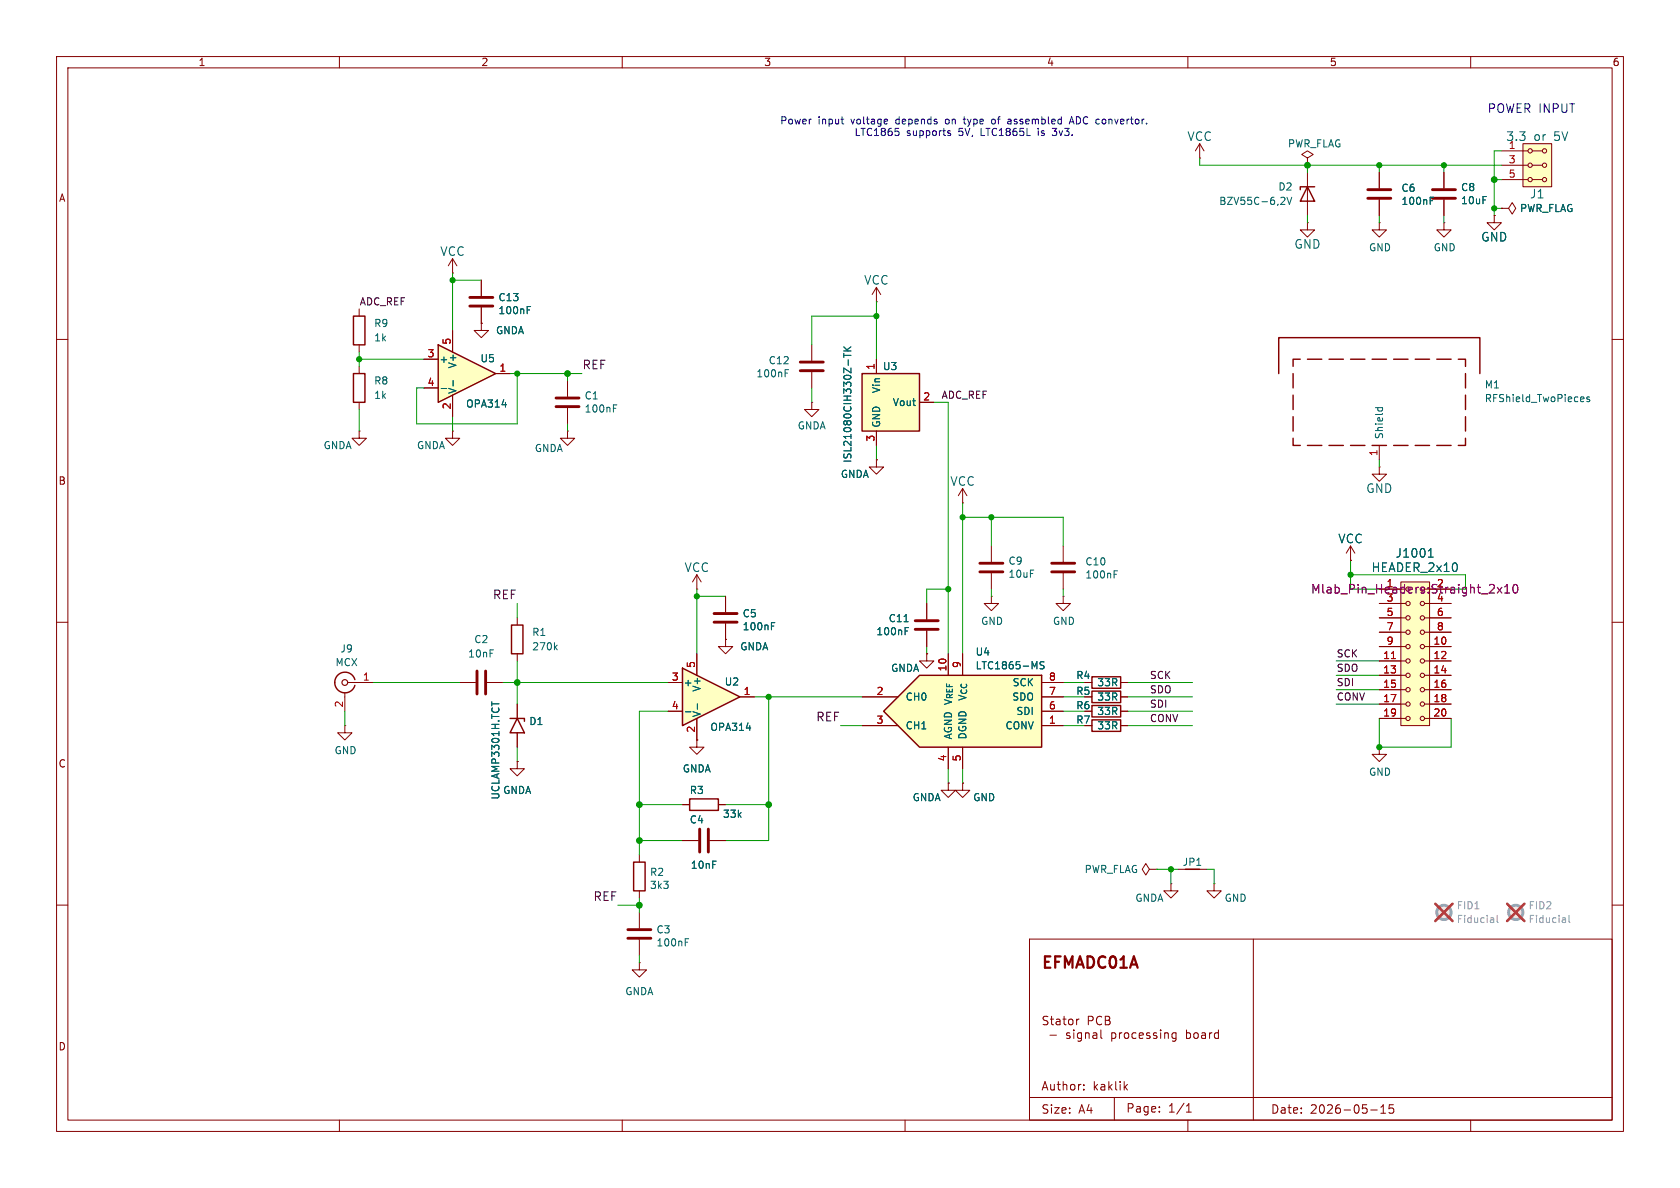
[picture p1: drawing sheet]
<svg xmlns="http://www.w3.org/2000/svg" width="297mm" height="210mm" viewBox="0 0 297 210" stroke-linecap="round" stroke-linejoin="round" font-family="sans-serif">
<g fill="none" stroke="#840000" stroke-width=".18">
<path d="M10 10h277v190h-277zM12 12h273v186h-273zM60 10v2M110 10v2M160 10v2M210 10v2M260 10v2M10 60h2M143.5 71.1v1.3h1.3l-1.3 1.3-1.3-1.3h1.3M143.5 71.1h.1M285 60h2M10 110h2"/>
<path d="M285 110h2M10 160h2M182 166h103v32h-103zM185.3 179.7h-.6l-.3 .2 .1 .4 .5 .1M185.9 179.7v1.2M188.1 179.7v1.2M194.8 179.8a.6 .6 0 0 0-.8 0 .6 .6 0 0 0-.2 .7M221.6 166v32M285 160h2M60 198v2M110 198v2M160 198v2"/>
<path d="M182 194h103M185.7 180.2h.6M186.8 180.2h.5l.1 1M187.9 180.2h.6M188.9 180.4l.3-.2h.3l.2 .2M189.2 183.4l-.2 .2-.5-.1M189.8 182.6v1M190.3 180.2v1M190.8 180.2h-.3l-.2 .2M191.2 182.6h-.4l-.3 .3v.4l.1 .2h.6M191.2 182.6v1.2l-.3 .3-.4-.1M191.6 192.6v.1"/>
<path d="M191.6 191.8v.1M191.9 182.6v1M192.5 182.8v.8M193 180.4l.3-.2-.1-.4-.2-.1h-.6v1.5M193.2 183.4l.2 .2 .5-.1M193.9 182.8v.8M194.6 183.4l.2 .2M195.4 180.4h.5M195.9 180.4l.3-.3-.1-.3-.2-.1h-.5v1.5M195.9 180.4h.2M196.5 182.6v1.5M197 182.6l.3 .3v.4l-.3 .3-.5-.1"/>
<path d="M197 194v4M197.9 182.6v1M198.3 182.6h-.3l-.1 .3M198.8 182.7l.2-.1 .5 .1v.6l-.1 .2-.4 .1-.2-.2zM198.9 192.1l.4 .6M199.3 191.7l-.6 .6M200.8 182.6h-.4l-.3 .3v.4l.2 .2h.5M201.9 182.6h-.3l-.2 .2 .1 .7 .4 .1M202.1 182.9l-.7 .2M205 196.5v.1M205 195.7v.1M207.9 183.8l-.3 .3-.3-.1"/>
<path d="M209.7 196.6h.9M209.7 195.5l.5-.4v1.5M209.8 182.1v1.5M209.8 183.5l.1 .1M209.9 182.6h-.1M210 198v2M242.3 196.2h1.2M244.1 196.8h.9M244.1 195.7l.4-.4v1.5M246.3 195.3h-.7l-.1 .7 .3-.1h.5l.1 .3-.1 .5-.2 .1-.6-.1M260 198v2"/>
</g>
<path d="M152.4 66h10.2v10.2h-10.2z" fill="#ffffc2"/>
<path d="M152.4 66h10.2v10.2h-10.2zM90.4 110.5h2.1v5.1h-2.1zM90.2 127h2.5v.5M91.4 127l1.3 2.5h-2.5z" fill="none" stroke="#840000" stroke-width=".25"/>
<g fill="none" stroke="#840000" stroke-width=".18">
<path d="M80 48.3h.1M80 45.7l-.8 1.3M80 45.7l.8 1.3M80 45.7v2.6M85.1 57.2v1.2h1.3l-1.3 1.3-1.3-1.3h1.3M85.1 57.2h.1M85.1 49.5v2.8M85.1 54.4v2.8M154.9 53.3h.1M154.9 50.8v2.5M154.9 50.8l-.7 1.3M154.9 50.8l.8 1.3"/>
<path d="M100.3 76.2v1.3h1.3l-1.3 1.2-1.2-1.2h1.2M100.3 76.2h.1M100.3 67.3v2.8M100.3 72.1v2.8M154.9 63.5v2.5M154.9 76.2v2.5M162.6 71.1h2.5M154.9 81.3v1.3h1.3l-1.3 1.2-1.2-1.2h1.2M154.9 81.3h.1M91.4 109.2v1.3M91.4 115.6v1.2M123.2 104.1h.1"/>
<path d="M123.2 101.6l-.8 1.3M123.2 101.6l.8 1.3M123.2 101.6v2.5M128.3 105.4v2.8M128.3 110.2v2.8M81.3 120.7h2.8M86.1 120.7h2.8M91.4 134.6v1.3h1.3l-1.3 1.3-1.2-1.3h1.2M91.4 134.6h.1M91.4 124.5v2.5M91.4 129.5v2.6M123.2 130.8v1.3h1.3l-1.3 1.3-1.3-1.3h1.3"/>
<path d="M123.2 130.8h.1"/>
</g>
<g fill="none" stroke="#006464" stroke-width=".18">
<path d="M93.2 54.8h.4M93.2 54.2h.6M108.4 72.2h.5M108.4 71.6h.6M149.2 62.5v.7M149.2 62.8h1.2M149.2 62h1.2M149.2 61.3l.7 .7M150 63.6v1M150.4 61.3l-.7 .6M98.1 114.4l.4 .5M98.5 114l-.5 .5"/>
<path d="M136.4 110.7h.4M136.4 110.1h.6M86.9 124.1v.7"/>
</g>
<path d="M83.1 54.1h4M83.1 52.6h4M98.3 70.4h4.1M98.3 71.9h4.1M84.3 118.6v4.1M85.9 118.6v4.1M126.2 110h4.1M126.2 108.5h4.1" fill="none" stroke="#840000" stroke-width=".51"/>
<path d="M247.6 102.9h5.1v25.4h-5.1z" fill="#ffffc2"/>
<g fill="none" stroke="#840000" stroke-width=".18">
<path d="M63.5 64.8v1.2M63.5 71.1v1.3M243.8 78.7v2.6M170.2 88.9h.1M170.2 86.4l-.8 1.2M170.2 86.4l.7 1.2M170.2 86.4v2.5M238.8 99.1h.1M238.8 96.5l-.8 1.3M238.8 96.5l.7 1.3M238.8 96.5v2.6M243.8 82.6v1.2h1.3l-1.3 1.3-1.2-1.3h1.2"/>
<path d="M243.8 82.6h.1M243.8 106.7h4.7M243.8 109.2h4.7M243.8 111.8h4.7M243.8 114.3h4.7M243.8 116.8h4.7M243.8 119.4h4.7M243.8 104.1h3.8M247.6 102.9h5.1v25.4h-5.1zM251.8 106.7h4.7M251.8 109.2h4.7M251.8 111.8h4.7"/>
<path d="M251.8 114.3h4.7M251.8 116.8h4.7M251.8 119.4h4.7M252.7 104.1h3.8M191.8 123.2h1.2M198.1 123.2h1.3M243.8 132.1v1.3h1.3l-1.3 1.2-1.2-1.2h1.2M243.8 132.1h.1M243.8 121.9h4.7M243.8 124.5h4.7M243.8 127h4.7M251.8 121.9h4.7"/>
<path d="M251.8 124.5h4.7M251.8 127h4.7M113 151.1v1.3M113 157.5v1.3M113 170.2v1.3h1.3l-1.3 1.2-1.2-1.2h1.2M113 170.2h.1M113 161.3v2.8M113 166.1v2.8"/>
<circle cx="248.9" cy="116.8" r=".38"/>
<circle cx="248.9" cy="119.4" r=".38"/>
<circle cx="248.9" cy="111.8" r=".38"/>
<circle cx="248.9" cy="106.7" r=".38"/>
<circle cx="248.9" cy="109.2" r=".38"/>
<circle cx="248.9" cy="114.3" r=".38"/>
<circle cx="251.5" cy="109.2" r=".38"/>
<circle cx="251.5" cy="106.7" r=".38"/>
<circle cx="251.5" cy="114.3" r=".38"/>
<circle cx="251.5" cy="119.4" r=".38"/>
<circle cx="251.5" cy="111.8" r=".38"/>
<circle cx="251.5" cy="116.8" r=".38"/>
<circle cx="248.9" cy="124.5" r=".38"/>
<circle cx="248.9" cy="121.9" r=".38"/>
<circle cx="248.9" cy="127" r=".38"/>
<circle cx="251.5" cy="127" r=".38"/>
<circle cx="251.5" cy="121.9" r=".38"/>
<circle cx="251.5" cy="124.5" r=".38"/>
</g>
<path d="M246 116.4h.7" fill="none" stroke="#a90000" stroke-width=".18"/>
<path d="M243.1 72.1h1.3M243.6 72.1v.3M244.4 72.1v.3M279.8 70.2l.2 .3-.6 .1M280 70.9l-.2 .1M281 70.2h-.3l-.2 .1 .1 .2 .4 .1v.3h-.5M252.5 98.5h.9M252.7 97.3l.2-.3v1.5M121.1 166.6h.5M121.1 165.9h.6" fill="none" stroke="#006464" stroke-width=".18"/>
<path d="M264.1 103.4l.1 .2-.1 .4-.8 .8h.9M264.7 103.8l.8 1M265.5 103.8l-.8 1M266 104.8h.9M266 103.7l.4-.4v1.5M267.6 103.5l.2-.2a.83 .83 0 0 1 .6 .6 .83 .83 0 0 1-.3 .9h-.1a.82 .82 0 0 1-.4-1.3z" fill="none" stroke="#840084" stroke-width=".18"/>
<g fill="none" stroke="#840000" stroke-width=".25">
<path d="M62.5 66h2v5.1h-2zM226.1 66v-6.3h35.5v6.3M228.6 77.5v1.2h1.3M228.6 66v2.6M228.6 69.9v2.5M228.6 73.7v2.5M229.9 63.5h-1.3v1.3M231.1 63.5h2.6M231.1 78.7h2.6M234.9 63.5h2.6M234.9 78.7h2.6M238.8 63.5h2.5"/>
<path d="M238.8 78.7h2.5M242.6 63.5h2.5M242.6 78.7h2.5M246.4 63.5h2.5M246.4 78.7h2.5M250.2 63.5h2.5M250.2 78.7h2.5M254 63.5h2.5M254 78.7h2.5M257.8 63.5h1.3v1.3M259.1 77.5v1.2h-1.3M259.1 66v2.6"/>
<path d="M259.1 69.9v2.5M259.1 73.7v2.5M193 122.2h5.1v2h-5.1zM112 152.4h2v5.1h-2z"/>
</g>
<g fill="#ebeae8" stroke="#ebeae8" stroke-width=".18">
<circle cx="255.3" cy="161.3" r="1.27"/>
<circle cx="268" cy="161.3" r="1.27"/>
</g>
<g fill="none" stroke="#9c9b98" stroke-width=".51">
<circle cx="255.3" cy="161.3" r="1.27"/>
<circle cx="268" cy="161.3" r="1.27"/>
</g>
<path d="M264 162.3l.1 .8M264.1 163l-.1 .1M264.1 162.5l-.1 .1M264.7 161.8v1.1l.2 .2M276.7 162.3l.1 .8M276.8 163l-.1 .1M276.8 162.5l-.1 .1M277.4 161.8v1.1l.2 .2" fill="none" stroke="#939391" stroke-width=".18"/>
<path d="M253.7 159.8l3.1 3M256.8 159.8l-3.1 3M266.4 159.8l3.1 3M269.5 159.8l-3.1 3" fill="none" stroke="#e12e31" stroke-width=".46"/>
<path d="M111 165.9h4.1M111 164.3h4.1" fill="none" stroke="#840000" stroke-width=".51"/>
<path d="M77.5 61l10.1 5-10.1 5.1z" fill="#ffffc2"/>
<path d="M62.5 55.9h2v5.1h-2zM77.5 61l10.1 5-10.1 5.1zM193 119.6h5.1v2.1h-5.1zM62.7 120.1a1.81 1.81 0 0 0-2.8-.9 1.81 1.81 0 0 0 0 2.9 1.81 1.81 0 0 0 2.8-.9M193 127.3h5.1v2h-5.1zM193 124.7h5.1v2h-5.1z" fill="none" stroke="#840000" stroke-width=".25"/>
<g fill="none" stroke="#840000" stroke-width=".18">
<path d="M63.5 54.6v1.3M80 58.4v3.8M63.5 76.2v1.3h1.3l-1.3 1.2-1.3-1.2h1.3M63.5 76.2h.1M63.5 61v1.2M74.9 63.5h2.6M74.9 68.6h2.6M80 76.2v1.3h1.3l-1.3 1.2-1.3-1.2h1.3M80 76.2h.1M80 69.9v3.8M87.6 66h2.6M143.5 61v2.8"/>
<path d="M143.5 65.8v2.8M175.3 96.5v2.8M188 96.5v2.8M175.3 105.4v1.3h1.2l-1.2 1.3-1.3-1.3h1.3M175.3 105.4h.1M175.3 101.3v2.8M188 105.4v1.3h1.2l-1.2 1.3-1.3-1.3h1.3M188 105.4h.1M188 101.3v2.8M61 128.3v1.2h1.2l-1.2 1.3-1.3-1.3h1.3M61 128.3h.1M61 122.4v3.3"/>
<path d="M61.5 120.7h4.5M191.8 120.7h1.2M191.8 128.3h1.2M191.8 125.7h1.2M198.1 120.7h1.3M198.1 128.3h1.3M198.1 125.7h1.3M203.2 153.7l-.6-1-.7 1 .7 1 .6-1h1.3M204.5 153.7h.1M207 156.2v1.3h1.3l-1.3 1.3-1.3-1.3h1.3M207 156.2h.1M208.3 153.7h5.1"/>
<path d="M214.6 156.2v1.3h1.3l-1.3 1.3-1.2-1.3h1.2M214.6 156.2h.1"/>
</g>
<path d="M78 68.7h1M80.1 67.3v.9M138.8 66h.4M138.8 65.3h.6M197 101.5h.4M197 100.9h.6" fill="none" stroke="#006464" stroke-width=".18"/>
<circle cx="61" cy="120.7" r=".51" fill="none" stroke="#840000" stroke-width=".2"/>
<path d="M141.5 64h4M141.5 65.5h4M173.2 99.6h4.1M185.9 99.6h4.1M173.2 101.1h4.1M185.9 101.1h4.1" fill="none" stroke="#840000" stroke-width=".51"/>
<path d="M156.2 125.7l6.4-6.3h21.5v12.7h-21.5z" fill="#ffffc2"/>
<path d="M156.2 125.7l6.4-6.3h21.5v12.7h-21.5z" fill="none" stroke="#840000" stroke-width=".25"/>
<g fill="none" stroke="#840000" stroke-width=".18">
<path d="M163.8 115.6v1.2h1.3l-1.3 1.3-1.2-1.3h1.2M163.8 115.6h.1M163.8 106.7v2.8M163.8 111.5v2.8M167.6 115.6v3.8M170.2 115.6v3.8M152.4 123.2h6.3M152.4 128.3h6.3M167.6 138.4v1.3h1.3l-1.3 1.3-1.2-1.3h1.2M167.6 138.4h.1M167.6 132.1v3.8M170.2 138.4v1.3h1.2l-1.2 1.3-1.3-1.3h1.3"/>
<path d="M170.2 138.4h.1M170.2 132.1v3.8M184.1 123.2h3.9M184.1 128.3h3.9M184.1 120.7h3.9M184.1 125.7h3.9"/>
</g>
<path d="M159.8 109.9h.8M160 111.5h.4M160 110.9h.6M184.6 117h-.5l-.2 .1v.4l.6 .2 .1 .3-.3 .2h-.4" fill="none" stroke="#006464" stroke-width=".18"/>
<path d="M161.8 109.7h4.1M161.8 111.3h4.1" fill="none" stroke="#840000" stroke-width=".51"/>
<path d="M120.6 118.1l10.2 5.1-10.2 5.1z" fill="#ffffc2"/>
<path d="M120.6 118.1l10.2 5.1-10.2 5.1zM121.9 141.2h5.1v2.1h-5.1z" fill="none" stroke="#840000" stroke-width=".25"/>
<g fill="none" stroke="#840000" stroke-width=".18">
<path d="M212.1 27.9h.1M212.1 25.4l-.8 1.3M212.1 25.4l.8 1.3M212.1 25.4v2.5M255.3 39.4v1.2h1.2l-1.2 1.3-1.3-1.3h1.3M255.3 39.4h.1M123.2 115.6v3.8M128.3 113v1.3h1.2l-1.2 1.3-1.3-1.3h1.3M128.3 113h.1M118.1 120.7h2.5M118.1 125.7h2.5M123.2 127v3.8"/>
<path d="M130.8 123.2h2.5M120.6 142.2h1.3M127 142.2h1.3"/>
</g>
<path d="M121.2 125.8h.9M123.3 124.4v1" fill="none" stroke="#006464" stroke-width=".18"/>
<path d="M269.2 25.4h5.1v7.6h-5.1z" fill="#ffffc2"/>
<g fill="none" stroke="#840000" stroke-width=".18">
<path d="M231.1 27.9l1.1-.6-1.1-.6-1 .6 1 .6v1.3M231.1 29.2h.1M231.1 39.4v1.2h1.3l-1.3 1.3-1.2-1.3h1.2M231.1 39.4h.1M231.1 30.5v7.6M243.8 39.4v1.2h1.3l-1.3 1.3-1.2-1.3h1.2M243.8 39.4h.1M243.8 30.5v2.8M243.8 35.3v2.8M255.3 30.5v2.8M255.3 35.3v2.8M264.2 38.1v1.3h1.2l-1.2 1.2-1.3-1.2h1.3"/>
<path d="M264.2 38.1h.1M265.4 36.8h1.3l.6-1 .7 1-.7 1-.6-1M265.4 36.8h.1M265.4 26.7h4.7M265.4 29.2h4.7M265.4 31.8h4.7M269.2 25.4h5.1v7.6h-5.1zM270.9 26.7h1.8M270.9 29.2h1.8M270.9 31.8h1.8M80 58.4v3.8M85.1 57.2h.1"/>
<path d="M85.1 49.5v2.8M85.1 54.4v2.8M74.9 63.5h2.6M74.9 68.6h2.6M80 69.9v3.8M87.6 66h2.6M154.9 63.5v2.5M154.9 76.2v2.5M162.6 71.1h2.5M154.9 81.3h.1M238.8 99.1h.1M123.2 115.6v3.8"/>
<path d="M128.3 113h.1M128.3 105.4v2.8M128.3 110.2v2.8M163.8 115.6h.1M163.8 106.7v2.8M163.8 111.5v2.8M167.6 115.6v3.8M170.2 115.6v3.8M243.8 104.1h3.8M243.8 106.7h3.8M243.8 109.2h3.8M243.8 111.8h3.8"/>
<path d="M243.8 114.3h3.8M243.8 116.8h3.8M243.8 119.4h3.8M252.7 104.1h3.8M252.7 106.7h3.8M252.7 109.2h3.8M252.7 111.8h3.8M252.7 114.3h3.8M252.7 116.8h3.8M252.7 119.4h3.8M91.4 134.6h.1M91.4 124.5v2.5"/>
<path d="M91.4 129.5v2.6M118.1 120.7h2.5M118.1 125.7h2.5M123.2 130.8h.1M123.2 127v3.8M130.8 123.2h2.5M152.4 123.2h6.3M152.4 128.3h6.3M167.6 138.4h.1M167.6 132.1v3.8M170.2 138.4h.1M170.2 132.1v3.8"/>
<path d="M184.1 120.7h3.9M184.1 125.7h3.9M184.1 123.2h3.9M184.1 128.3h3.9M191.8 120.7h1.2M191.8 125.7h1.2M191.8 123.2h1.2M191.8 128.3h1.2M198.1 120.7h1.3M198.1 125.7h1.3M198.1 123.2h1.3M198.1 128.3h1.3"/>
<path d="M243.8 121.9h3.8M243.8 124.5h3.8M243.8 127h3.8M252.7 121.9h3.8M252.7 124.5h3.8M252.7 127h3.8M120.6 148.6h2.8M120.6 142.2h1.3M125.5 148.6h2.8M127 142.2h1.3"/>
<circle cx="270.5" cy="29.2" r=".38"/>
<circle cx="270.5" cy="31.8" r=".38"/>
<circle cx="270.5" cy="26.7" r=".38"/>
<circle cx="273.1" cy="29.2" r=".38"/>
<circle cx="273.1" cy="26.7" r=".38"/>
<circle cx="273.1" cy="31.8" r=".38"/>
</g>
<path d="M241.8 33.5h4.1M241.8 35.1h4.1M253.2 33.5h4.1M253.2 35.1h4.1M123.7 146.6v4M125.2 146.6v4" fill="none" stroke="#840000" stroke-width=".51"/>
<path d="M231.1 33l1.3 2.6h-2.5zM232.4 33h-2.5v.5" fill="none" stroke="#840000" stroke-width=".25"/>
<g fill="none" stroke="#006464" stroke-width=".18">
<path d="M226.9 34.9l.3 .2-.1 .3-.7 .7h.8M227.5 34.9l.4 1.2 .5-1.2M252.8 35.5h.5M252.8 34.9h.6M93.2 54.8h.4M93.2 54.2h.6M78 68.7h1M80.1 67.3v.9M149.2 62.5v.7M149.2 62.8h1.2M149.2 62h1.2M149.2 61.3l.7 .7"/>
<path d="M150 63.6v1M150.4 61.3l-.7 .6M252.5 98.5h.9M252.7 97.3l.2-.3v1.5M136.4 110.7h.4M136.4 110.1h.6M159.8 109.9h.8M160 111.5h.4M160 110.9h.6M184.6 117h-.5l-.2 .1v.4l.6 .2 .1 .3-.3 .2h-.4M86.9 124.1v.7M121.2 125.8h.9"/>
<path d="M123.3 124.4v1"/>
</g>
<g fill="none" stroke="#009600" stroke-width=".18">
<path d="M212.1 27.9v1.3h53.3M231.1 29.2v1.3M231.1 38.1v1.3M243.8 29.2v1.3M243.8 38.1v1.3M255.3 29.2v1.3M255.3 38.1v1.3M264.2 31.8h1.2M264.2 36.8h1.2M265.4 26.7h-1.2v11.4M80 48.3v10.1M80 49.5h5.1"/>
<path d="M154.9 55.9h-11.4v5.1M154.9 53.3v10.2M63.5 62.2v2.6M63.5 72.4v3.8M63.5 63.5h11.4M80 73.7v2.5M90.2 66h12.7M91.4 66v8.9h-17.7v-6.3h1.2M100.3 66v1.3M100.3 74.9v1.3M143.5 68.6v2.5M154.9 78.7v2.6"/>
<path d="M165.1 71.1h2.5v44.5M170.2 91.4h17.8v5.1M170.2 88.9v26.7M175.3 91.4v5.1M238.8 99.1v5h5M243.8 81.3v1.3M91.4 106.7v2.5M91.4 116.8v7.7M123.2 105.4h5.1M123.2 104.1v11.5M163.8 114.3v1.3M167.6 104.1h-3.8v2.6"/>
<path d="M175.3 104.1v1.3M188 104.1v1.3M236.2 116.8h7.6M236.2 119.4h7.6M238.8 101.6h20.3v2.5M61 125.7v2.6M66 120.7h15.3M88.9 120.7h29.2M91.4 132.1v2.5M118.1 125.7h-5.1v25.4M133.3 123.2h19.1M135.9 123.2v25.4h-7.6"/>
<path d="M148.6 128.3h3.8M167.6 135.9v2.5M170.2 135.9v2.5M188 120.7h3.8M188 125.7h3.8M188 128.3h3.8M188 123.2h3.8M199.4 120.7h11.4M199.4 125.7h11.4M199.4 128.3h11.4M199.4 123.2h11.4M236.2 121.9h7.6"/>
<path d="M236.2 124.5h7.6M243.8 127v5.1h12.7v-5.1M113 142.2h7.6M113 158.8v2.5M113 148.6h7.6M128.3 142.2h7.6M204.5 153.7h3.8M207 153.7v2.5M213.4 153.7h1.2v2.5M109.2 160h3.8M113 168.9v1.3"/>
</g>
<g fill="none" stroke="#0000c2" stroke-width=".18">
<path d="M148.7 21.1h.5M148.9 21.9h.3M156.7 21.1l.2 .3-.6 .1M156.9 21.9h-.2M158.7 23.2l.2 .2v.3l-.2 .3M167.6 23.5l.4 .1 .1 .2-.2 .2-.4-.1M167.6 23.2h.4M170.3 21.1h.5M170.5 20.6v1.3M175.7 21.1h-.3l-.1 .2 .1 .5 .3 .1M178.2 21.1h.5M178.2 21.9h.5"/>
<path d="M178.7 21.4l-.5 .1M186 23.8l.2 .2M189 21.9l.4-1.3 .5 1.3M189.1 21.6h.6"/>
</g>
<path d="M264.1 103.4l.1 .2-.1 .4-.8 .8h.9M264.7 103.8l.8 1M265.5 103.8l-.8 1M266 104.8h.9M266 103.7l.4-.4v1.5M267.6 103.5l.2-.2a.83 .83 0 0 1 .6 .6 .83 .83 0 0 1-.3 .9h-.1a.82 .82 0 0 1-.4-1.3z" fill="none" stroke="#840084" stroke-width=".18"/>
<path d="M246 116.4h.7" fill="none" stroke="#a90000" stroke-width=".18"/>
<g fill="#009600" stroke="#009600" stroke-width=".18">
<circle cx="231.1" cy="29.2" r=".51"/>
<circle cx="243.8" cy="29.2" r=".46"/>
<circle cx="264.2" cy="31.8" r=".51"/>
<circle cx="255.3" cy="29.2" r=".46"/>
<circle cx="264.2" cy="36.8" r=".46"/>
<circle cx="167.6" cy="104.1" r=".46"/>
<circle cx="135.9" cy="142.2" r=".51"/>
<circle cx="123.2" cy="105.4" r=".46"/>
<circle cx="113" cy="142.2" r=".51"/>
<circle cx="135.9" cy="123.2" r=".46"/>
<circle cx="170.2" cy="91.4" r=".46"/>
<circle cx="113" cy="148.6" r=".51"/>
<circle cx="113" cy="160" r=".51"/>
<circle cx="243.8" cy="132.1" r=".46"/>
<circle cx="238.8" cy="101.6" r=".46"/>
<circle cx="154.9" cy="55.9" r=".46"/>
<circle cx="100.3" cy="66" r=".51"/>
<circle cx="91.4" cy="66" r=".46"/>
<circle cx="80" cy="49.5" r=".46"/>
<circle cx="91.4" cy="120.7" r=".51"/>
<circle cx="207" cy="153.7" r=".46"/>
<circle cx="175.3" cy="91.4" r=".46"/>
<circle cx="63.5" cy="63.5" r=".46"/>
</g>
<text font-size="2.8" fill="#840000" x="184" y="171.8">EFMADC01A</text>
<text font-size="2.1" fill="#0000c2" x="262.9" y="20.1">POWER INPUT</text>
<g font-size="2.1" fill="#006464">
<text x="209.8" y="25.1">VCC</text>
<text x="266.2" y="25.1">3.3</text>
<text x="271.1" y="25.1">or</text>
<text x="274.8" y="25.1">5V</text>
<text x="270.4" y="35.3">J1</text>
<text x="77.8" y="45.4">VCC</text>
<text x="228.7" y="44.2">GND</text>
<text x="261.8" y="42.9">GND</text>
<text x="152.7" y="50.5">VCC</text>
<text x="167.9" y="86.1">VCC</text>
<text x="241.4" y="87.4">GND</text>
<text x="120.9" y="101.3">VCC</text>
<text x="236.5" y="96.2">VCC</text>
<text x="242.4" y="101.3">HEADER_2x10</text>
<text x="246.6" y="98.8">J1001</text>
</g>
<g font-size="2.1" fill="#0f0f0f">
<text x="102.9" y="65.4">REF</text>
<text x="87.1" y="106">REF</text>
<text x="144.2" y="127.6">REF</text>
<text x="104.9" y="159.4">REF</text>
</g>
<text font-size="2.1" fill="#840084" x="231.7" y="105.1">Mlab_Pin_Headers:Straight_2x10</text>
<g font-size="2.1" fill="#840000">
<text x="184" y="182.7">Stator</text>
<text x="192.1" y="182.7">PCB</text>
<text x="202.3" y="182.7">signal</text>
<text x="210.4" y="182.7">processing</text>
<text x="184" y="193">Author:</text>
<text x="184" y="197.1">Size:</text>
<text x="190.7" y="197.1">A4</text>
<text x="193.2" y="193">kaklik</text>
<text x="199" y="196.9">Page:</text>
<text x="206.5" y="196.9">1/1</text>
<text x="224.6" y="197.1">Date:</text>
<text x="231.6" y="197.1">2026-05-15</text>
</g>
<g font-size="1.8" fill="#840000">
<text x="35" y="11.9">1</text>
<text x="85" y="11.9">2</text>
<text x="135" y="11.9">3</text>
<text x="185" y="11.9">4</text>
<text x="235" y="11.9">5</text>
<text x="285" y="11.9">6</text>
<text x="10.3" y="35.9">A</text>
<text x="10.3" y="85.9">B</text>
<text x="10.3" y="135.9">C</text>
<text x="10.3" y="185.9">D</text>
</g>
<g font-size="1.8" fill="#0000c2">
<text x="137.8" y="22.2">Power</text>
<text x="144.6" y="22.2">input</text>
<text x="150.6" y="22.2">voltage</text>
<text x="158.6" y="22.2">depends</text>
<text x="167.6" y="22.2">on</text>
<text x="171.1" y="22.2">type</text>
<text x="176.2" y="22.2">of</text>
<text x="179.2" y="22.2">assembled</text>
<text x="190.4" y="22.2">ADC convertor.</text>
<text x="151" y="24.2">LTC1865</text>
<text x="160.2" y="24.2">supports</text>
<text x="169.6" y="24.2">5V,</text>
<text x="173.7" y="24.2">LTC1865L</text>
<text x="184" y="24.2">is</text>
<text x="186.8" y="24.2">3v3.</text>
</g>
<g font-size="1.8" fill="#006464">
<text x="227.6" y="26.3">PWR_FLAG</text>
<text x="266.6" y="26.4">1</text>
<text x="225.9" y="33.9">D2</text>
<text x="247.7" y="34.1">C6</text>
<text x="258.2" y="34">C8</text>
<text x="215.4" y="36.4">BZV55C-6,2V</text>
<text x="247.7" y="36.4">100nF</text>
<text x="258.2" y="36.3">10uF</text>
<text x="268.6" y="37.7">PWR_FLAG</text>
<text x="241.9" y="44.6">GND</text>
<text x="253.4" y="44.6">GND</text>
<text x="88" y="53.4">C13</text>
<text x="66" y="58">R9</text>
<text x="87.6" y="59.3">GNDA</text>
<text x="88" y="55.7">100nF</text>
<text x="66" y="60.6">1k</text>
<text x="77.6" y="64.4">+</text>
<text x="80.9" y="65.2" transform="rotate(-90 80.9 65.2)">V+</text>
<text x="84.8" y="64.2">U5</text>
<text x="135.8" y="64.6">C12</text>
<text x="156" y="65.6">U3</text>
<text x="66" y="68.2">R8</text>
<text x="66" y="70.7">1k</text>
<text x="80.9" y="69.7" transform="rotate(-90 80.9 69.7)">V-</text>
<text x="103.3" y="70.8">C1</text>
<text x="133.6" y="66.9">100nF</text>
<text x="155.8" y="69.6" transform="rotate(-90 155.8 69.6)">Vin</text>
<text x="157.7" y="72">Vout</text>
<text x="262.4" y="68.9">M1</text>
<text x="262.4" y="71.3">RFShield_TwoPieces</text>
<text x="82.3" y="72.3">OPA314</text>
<text x="103.3" y="73.1">100nF</text>
<text x="140.9" y="76.1">GNDA</text>
<text x="155.8" y="75.7" transform="rotate(-90 155.8 75.7)">GND</text>
<text x="244.7" y="77.7" transform="rotate(-90 244.7 77.7)">Shield</text>
<text x="57.1" y="79.6">GNDA</text>
<text x="73.6" y="79.6">GNDA</text>
<text x="94.4" y="80.1">GNDA</text>
<text x="150.7" y="81.9" transform="rotate(-90 150.7 81.9)">ISL21080CIH330Z-TK</text>
<text x="148.5" y="84.7">GNDA</text>
<text x="178.2" y="100">C9</text>
<text x="191.8" y="100.2">C10</text>
<text x="178.2" y="102.3">10uF</text>
<text x="191.8" y="102.5">100nF</text>
<text x="83.7" y="113.9">C2</text>
<text x="94" y="112.6">R1</text>
<text x="131.2" y="109.3">C5</text>
<text x="131.2" y="111.6">100nF</text>
<text x="154.8" y="112.5">100nF</text>
<text x="157" y="110.2">C11</text>
<text x="173.4" y="110.7">GND</text>
<text x="186.1" y="110.7">GND</text>
<text x="59.2" y="118">MCX</text>
<text x="60.1" y="115.5">J9</text>
<text x="82.7" y="116.4">10nF</text>
<text x="94" y="115.2">270k</text>
<text x="130.8" y="115.2">GNDA</text>
<text x="157.4" y="119">GNDA</text>
<text x="172.4" y="116.1">U4</text>
<text x="172.4" y="118.5">LTC1865-MS</text>
<text x="120.8" y="121.5">+</text>
<text x="124.1" y="122.4" transform="rotate(-90 124.1 122.4)">V+</text>
<text x="128" y="121.4">U2</text>
<text x="160" y="124.1">CH0</text>
<text x="171" y="124" transform="rotate(-90 171 124)">V_{CC}</text>
<text x="178.9" y="124.1">SDO</text>
<text x="178.9" y="121.5">SCK</text>
<text x="190.2" y="123">R5</text>
<text x="190.2" y="125.6">R6</text>
<text x="190.2" y="120.2">R4</text>
<text x="193.9" y="124.1">33R</text>
<text x="193.9" y="121.5">33R</text>
<text x="93.5" y="128.4">D1</text>
<text x="124.1" y="126.9" transform="rotate(-90 124.1 126.9)">V-</text>
<text x="125.5" y="129.4">OPA314</text>
<text x="160" y="129.1">CH1</text>
<text x="168.5" y="130.8" transform="rotate(-90 168.5 130.8)">AGND V_{REF}</text>
<text x="171" y="130.8" transform="rotate(-90 171 130.8)">DGND</text>
<text x="177.7" y="129.1">CONV</text>
<text x="179.6" y="126.6">SDI</text>
<text x="190.2" y="128.1">R7</text>
<text x="193.9" y="129.1">33R</text>
<text x="193.9" y="126.6">33R</text>
<text x="59.1" y="133.5">GND</text>
<text x="120.6" y="136.8">GNDA</text>
<text x="241.9" y="137.3">GND</text>
<text x="88.5" y="141.5" transform="rotate(-90 88.5 141.5)">UCLAMP3301H.TCT</text>
<text x="88.9" y="140.6">GNDA</text>
<text x="121.8" y="140.6">R3</text>
<text x="161.2" y="141.8">GNDA</text>
<text x="172" y="141.8">GND</text>
<text x="121.8" y="145.8">C4</text>
<text x="127.7" y="144.8">33k</text>
<text x="114.8" y="155">R2</text>
<text x="122" y="153.8">10nF</text>
<text x="191.6" y="154.5">PWR_FLAG</text>
<text x="209" y="153.3">JP1</text>
<text x="114.8" y="157.3">3k3</text>
<text x="200.6" y="159.6">GNDA</text>
<text x="216.4" y="159.6">GND</text>
<text x="116" y="165.2">C3</text>
<text x="116" y="167.5">100nF</text>
<text x="110.4" y="176.1">GNDA</text>
</g>
<g font-size="1.8" fill="#a90000">
<text x="266.6" y="29">3</text>
<text x="266.6" y="31.5">5</text>
<text x="75.5" y="63.2">3</text>
<text x="79.8" y="61" transform="rotate(-90 79.8 61)">5</text>
<text x="88.2" y="65.8">1</text>
<text x="154.7" y="65.5" transform="rotate(-90 154.7 65.5)">1</text>
<text x="75.5" y="68.3">4</text>
<text x="163.1" y="70.9">2</text>
<text x="79.8" y="72.5" transform="rotate(-90 79.8 72.5)">2</text>
<text x="154.7" y="78.2" transform="rotate(-90 154.7 78.2)">3</text>
<text x="243.6" y="80.7" transform="rotate(-90 243.6 80.7)">1</text>
<text x="245" y="103.9">1</text>
<text x="245" y="106.4">3</text>
<text x="253.9" y="103.9">2</text>
<text x="253.9" y="106.4">4</text>
<text x="245" y="109">5</text>
<text x="245" y="111.5">7</text>
<text x="253.9" y="109">6</text>
<text x="253.9" y="111.5">8</text>
<text x="122.9" y="118.2" transform="rotate(-90 122.9 118.2)">5</text>
<text x="167.4" y="118.8" transform="rotate(-90 167.4 118.8)">10</text>
<text x="169.9" y="118.2" transform="rotate(-90 169.9 118.2)">9</text>
<text x="244.4" y="116.6">11</text>
<text x="244.4" y="119.1">13</text>
<text x="245" y="114">9</text>
<text x="253.3" y="114">10</text>
<text x="253.3" y="116.6">12</text>
<text x="253.3" y="119.1">14</text>
<text x="60.7" y="125.2" transform="rotate(-90 60.7 125.2)">2</text>
<text x="64.1" y="120.4">1</text>
<text x="118.7" y="120.4">3</text>
<text x="118.7" y="125.5">4</text>
<text x="131.4" y="122.9">1</text>
<text x="154.9" y="122.9">2</text>
<text x="185.3" y="120.4">8</text>
<text x="185.3" y="122.9">7</text>
<text x="185.3" y="125.5">6</text>
<text x="244.4" y="121.7">15</text>
<text x="244.4" y="124.2">17</text>
<text x="253.3" y="121.7">16</text>
<text x="253.3" y="124.2">18</text>
<text x="122.9" y="129.6" transform="rotate(-90 122.9 129.6)">2</text>
<text x="154.9" y="128">3</text>
<text x="185.3" y="128">1</text>
<text x="244.4" y="126.7">19</text>
<text x="253.3" y="126.7">20</text>
<text x="167.4" y="134.7" transform="rotate(-90 167.4 134.7)">4</text>
<text x="169.9" y="134.7" transform="rotate(-90 169.9 134.7)">5</text>
</g>
<g font-size="1.8" fill="#0f0f0f">
<text x="63.5" y="54.1">ADC_REF</text>
<text x="166.4" y="70.6">ADC_REF</text>
<text x="236.2" y="116.3">SCK</text>
<text x="236.2" y="118.8">SDO</text>
<text x="203.2" y="120.1">SCK</text>
<text x="203.2" y="122.7">SDO</text>
<text x="203.2" y="125.2">SDI</text>
<text x="236.2" y="123.9">CONV</text>
<text x="236.2" y="121.4">SDI</text>
<text x="203.2" y="127.7">CONV</text>
</g>
<g font-size="1.8" fill="#939391">
<text x="257.4" y="160.9">FID1</text>
<text x="270.1" y="160.9">FID2</text>
<text x="257.4" y="163.4">Fiducial</text>
<text x="270.1" y="163.4">Fiducial</text>
</g>
</svg>
